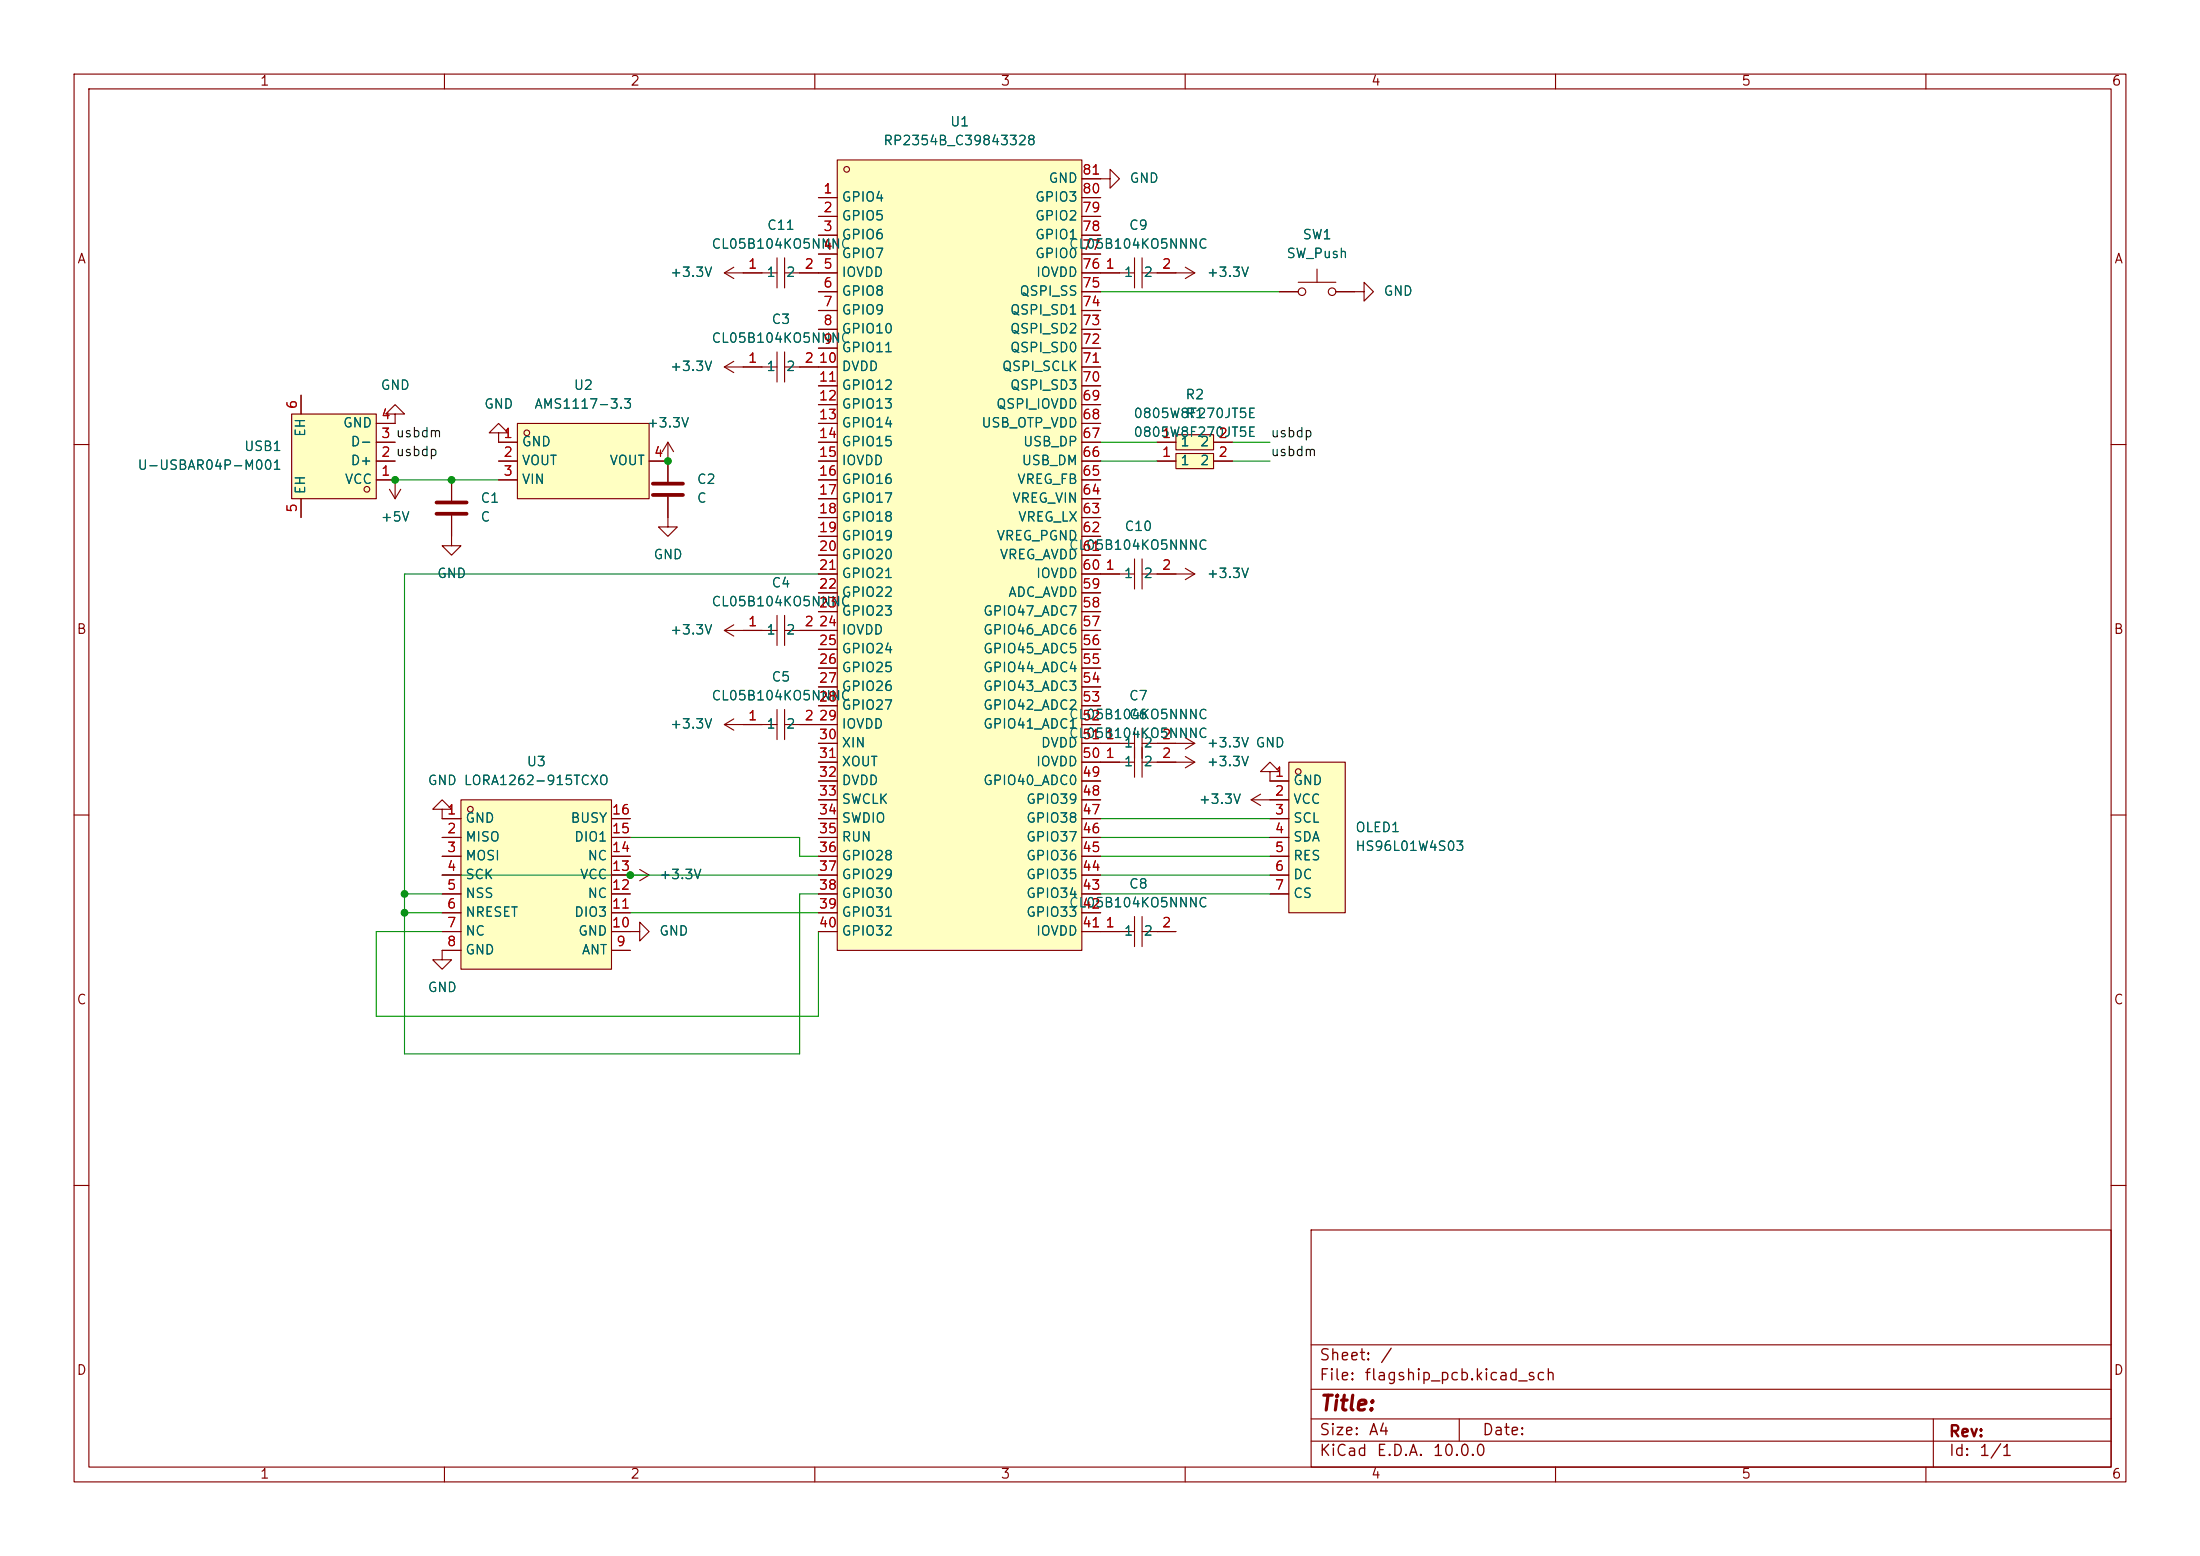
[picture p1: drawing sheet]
<svg xmlns="http://www.w3.org/2000/svg" width="297mm" height="210mm" viewBox="0 0 297 210" stroke-linecap="round" stroke-linejoin="round" font-family="sans-serif">
<g fill="none" stroke="#840000" stroke-width=".15">
<path d="M10 10h277v190h-277zM12 12h273v186h-273zM60 10v2M110 10v2M160 10v2M210 10v2M260 10v2M100.3 36.8h4.6M104.9 34.8v4.1M105.9 36.8h4.6M105.9 34.8v4.1M100.3 49.5h4.6"/>
<path d="M104.9 47.5v4.1M105.9 47.5v4.1M105.9 49.5h4.6M10 60h2M61 69.6v4.1h1.2l-1.2 1.2-1.3-1.2h1.3M61 64.8v2.8M90.2 69.9v1.2h1.2l-1.2 1.3-1.3-1.3h1.3M285 60h2M97.8 85.1l1.3 .8M97.8 85.1h2.5M97.8 97.8l1.3 .8M97.8 97.8h2.5"/>
<path d="M99.1 84.3l-1.3 .8M99.1 97l-1.3 .8M153.2 98.3v6.6M154.2 98.3v6.6M160 99.6l1.3 .7M10 110h2M148.6 102.9h4.6M148.6 100.3h4.6M154.2 102.9h7.1M154.2 100.3h7.1M160 102.1l1.3 .8M161.3 102.9l-1.3 .7"/>
<path d="M161.3 100.3l-1.3 .8M168.9 108l1.3 .7M168.9 108h2.5M170.2 107.2l-1.3 .8M171.4 104.1h1.3l-1.3-1.2-1.2 1.2h1.2v1.3M285 110h2M59.7 128.3v1.2h1.3l-1.3 1.3-1.3-1.3h1.3M85.1 125.7h1.3v-1.2l1.2 1.2-1.2 1.3v-1.3M10 160h2M177 166h108v32h-108zM285 160h2M60 198v2"/>
<path d="M110 198v2M160 198v2M177 194.5h108M177 191.5h108M177 187.5h108M177 181.5h108M197 191.5v3M210 198v2M260 198v2M261 191.5v6.5"/>
</g>
<path d="M58.9 67.8h4.1M58.9 69.3h4.1" fill="none" stroke="#840000" stroke-width=".51"/>
<path d="M158.7 58.7h5.1v2h-5.1z" fill="#ffffc2"/>
<path d="M156.2 59.7h2.5M158.7 58.7h5.1v2h-5.1zM163.8 59.7h2.6" fill="none" stroke="#840000" stroke-width=".15"/>
<path d="M158.7 61.2h5.1v2h-5.1z" fill="#ffffc2"/>
<path d="M156.2 62.2h2.5M158.7 61.2h5.1v2h-5.1zM163.8 62.2h2.6" fill="none" stroke="#840000" stroke-width=".15"/>
<path d="M174 102.9h7.6v20.3h-7.6z" fill="#ffffc2"/>
<g fill="none" stroke="#840000" stroke-width=".15">
<path d="M148.6 24.1h1.3v-1.2l1.2 1.2-1.2 1.3v-1.3M67.3 58.4h1.3l-1.3-1.2-1.3 1.2h1.3v1.3M148.6 77.5h4.6M153.2 75.4v4.1M154.2 75.4v4.1M154.2 77.5h7.1M160 76.7l1.3 .8M161.3 77.5l-1.3 .7M171.4 105.4h2.6M171.4 108h2.6M171.4 110.5h2.6M171.4 113h2.6"/>
<path d="M171.4 115.6h2.6M171.4 118.1h2.6M174 102.9h7.6v20.3h-7.6zM148.6 125.7h4.6M153.2 123.7v4.1M154.2 125.7h4.5M154.2 123.7v4.1M171.4 120.7h2.6"/>
<circle cx="175.3" cy="104.1" r=".38"/>
</g>
<path d="M62.2 108h20.3v22.8h-20.3z" fill="#ffffc2"/>
<g fill="none" stroke="#840000" stroke-width=".15">
<path d="M148.6 36.8h4.6M153.2 34.8v4.1M154.2 36.8h7.1M154.2 34.8v4.1M160 36.1l1.3 .7M161.3 36.8l-1.3 .8M172.7 39.4h2.6M175.3 38.1h5M177.8 36.3v1.8M180.3 39.4h2.6M59.7 109.2h1.3l-1.3-1.2-1.3 1.2h1.3v1.3h2.5M59.7 113h2.5"/>
<path d="M59.7 115.6h2.5M59.7 118.1h2.5M62.2 108h20.3v22.8h-20.3zM82.5 110.5h2.6M82.5 113h2.6M82.5 115.6h2.6M82.5 118.1h2.6M59.7 120.7h2.5M59.7 123.2h2.5M59.7 125.7h2.5M59.7 128.3h2.5M82.5 120.7h2.6"/>
<path d="M82.5 123.2h2.6M82.5 125.7h2.6M82.5 128.3h2.6"/>
<circle cx="175.8" cy="39.4" r=".51"/>
<circle cx="179.8" cy="39.4" r=".51"/>
<circle cx="63.5" cy="109.2" r=".38"/>
</g>
<path d="M39.4 55.9h11.4v11.4h-11.4z" fill="#ffffc2"/>
<g fill="none" stroke="#840000" stroke-width=".15">
<path d="M39.4 55.9h11.4v11.4h-11.4zM40.6 53.3v2.6M50.8 59.7h2.5M53.3 55.9h1.3l-1.3-1.3-1.2 1.3h1.2v1.3h-2.5M90.2 59.7l-.8 1.3M90.2 59.7l.7 1.3M90.2 59.7v2.5M40.6 67.3v2.6M50.8 64.8h2.5v2.5M50.8 62.2h2.5M52.6 66l.7 1.3M54.1 66l-.8 1.3"/>
<circle cx="49.5" cy="66" r=".38"/>
</g>
<path d="M69.8 57.2h17.8v10.1h-17.8z" fill="#ffffc2"/>
<g fill="none" stroke="#840000" stroke-width=".15">
<path d="M97.8 36.8l1.3 .8M97.8 36.8h2.5M99.1 36.1l-1.3 .7M182.9 39.4h1.2v-1.3l1.3 1.3-1.3 1.2v-1.2M67.3 59.7h2.5M69.8 57.2h17.8v10.1h-17.8zM67.3 62.2h2.5M67.3 64.8h2.5M87.6 62.2h2.6v2.8M90.2 67.1v2.8"/>
<circle cx="71.1" cy="58.4" r=".38"/>
</g>
<path d="M88.1 65.3h4.1M88.1 66.8h4.1" fill="none" stroke="#840000" stroke-width=".51"/>
<path d="M113 21.6h33v106.7h-33z" fill="#ffffc2"/>
<g fill="none" stroke="#840000" stroke-width=".15">
<path d="M100.3 36.8h2.6M107.9 36.8h5.1M110.5 26.7h2.5M110.5 29.2h2.5M110.5 31.8h2.5M110.5 34.3h2.5M110.5 39.4h2.5M113 21.6h33v106.7h-33zM146 26.7h2.6M146 29.2h2.6M146 31.8h2.6M146 34.3h2.6"/>
<path d="M146 36.8h5.1M146 39.4h2.6M146 24.1h2.6M156.2 36.8h2.5M172.7 39.4h2.6M180.3 39.4h2.6M40.6 53.3v2.6M50.8 57.2h2.5M50.8 59.7h2.5M67.3 59.7h2.5M97.8 49.5h5.1M97.8 49.5l1.3 .8"/>
<path d="M99.1 48.8l-1.3 .7M107.9 49.5h5.1M110.5 41.9h2.5M110.5 44.5h2.5M110.5 47h2.5M110.5 52.1h2.5M110.5 54.6h2.5M110.5 57.2h2.5M110.5 59.7h2.5M146 41.9h2.6M146 44.5h2.6M146 47h2.6"/>
<path d="M146 49.5h2.6M146 52.1h2.6M146 54.6h2.6M146 57.2h2.6M146 59.7h2.6M156.2 59.7h2.5M163.8 59.7h2.6M40.6 67.3v2.6M50.8 62.2h2.5M50.8 64.8h2.5M61 64.8v2.8M61 69.6v2.8"/>
<path d="M67.3 62.2h2.5M67.3 64.8h2.5M87.6 62.2h2.6v2.8M90.2 67.1v2.8M110.5 62.2h2.5M110.5 64.8h2.5M110.5 67.3h2.5M110.5 69.9h2.5M110.5 72.4h2.5M110.5 74.9h2.5M110.5 77.5h2.5M146 62.2h2.6"/>
<path d="M146 64.8h2.6M146 67.3h2.6M146 69.9h2.6M146 72.4h2.6M146 74.9h2.6M146 77.5h5.1M156.2 62.2h2.5M156.2 77.5h2.5M163.8 62.2h2.6M100.3 85.1h4.6M100.3 97.8h4.6M104.9 83.1v4"/>
<path d="M104.9 95.8v4M105.9 85.1h7.1M105.9 97.8h7.1M105.9 83.1v4M105.9 95.8v4M110.5 80h2.5M110.5 82.6h2.5M110.5 87.6h2.5M110.5 90.2h2.5M110.5 92.7h2.5M110.5 95.3h2.5M146 80h2.6"/>
<path d="M146 82.6h2.6M146 85.1h2.6M146 87.6h2.6M146 90.2h2.6M146 92.7h2.6M146 95.3h2.6M146 97.8h2.6M59.7 110.5h2.5M59.7 113h2.5M59.7 115.6h2.5M59.7 118.1h2.5M82.5 110.5h2.6"/>
<path d="M82.5 113h2.6M82.5 115.6h2.6M82.5 118.1h5.1M86.4 117.3l1.2 .8M87.6 118.1l-1.2 .8M110.5 100.3h2.5M110.5 102.9h2.5M110.5 105.4h2.5M110.5 108h2.5M110.5 110.5h2.5M110.5 113h2.5M110.5 115.6h2.5"/>
<path d="M110.5 118.1h2.5M146 100.3h5.1M146 102.9h5.1M146 105.4h2.6M146 108h2.6M146 110.5h2.6M146 113h2.6M146 115.6h2.6M146 118.1h2.6M156.2 100.3h2.5M156.2 102.9h2.5M171.4 105.4h2.6"/>
<path d="M171.4 108h2.6M171.4 110.5h2.6M171.4 113h2.6M171.4 115.6h2.6M171.4 118.1h2.6M59.7 120.7h2.5M59.7 123.2h2.5M59.7 125.7h2.5M59.7 128.3h2.5M82.5 120.7h2.6M82.5 123.2h2.6M82.5 125.7h2.6"/>
<path d="M82.5 128.3h2.6M110.5 120.7h2.5M110.5 123.2h2.5M110.5 125.7h2.5M146 120.7h2.6M146 123.2h2.6M146 125.7h5.1M156.2 125.7h2.5M171.4 120.7h2.6"/>
<circle cx="114.3" cy="22.9" r=".38"/>
</g>
<g fill="none" stroke="#009600" stroke-width=".15">
<path d="M148.6 39.4h24.1M148.6 59.7h7.6M166.4 59.7h5M53.3 64.8h14M110.5 77.5h-55.9v64.7h53.3v-21.5h2.6M148.6 62.2h7.6M166.4 62.2h5M59.7 118.1h50.8M85.1 113h22.8v2.6h2.6M148.6 115.6h22.8M148.6 118.1h22.8M148.6 110.5h22.8"/>
<path d="M148.6 113h22.8M54.6 120.7h5.1M54.6 123.2h5.1M59.7 125.7h-8.9v11.5h59.7v-11.5M85.1 123.2h25.4M148.6 120.7h22.8"/>
</g>
<g fill="#009600" stroke="#009600" stroke-width=".14">
<circle cx="54.6" cy="123.2" r=".46"/>
<circle cx="53.3" cy="64.8" r=".46"/>
<circle cx="61" cy="64.8" r=".46"/>
<circle cx="90.2" cy="62.2" r=".46"/>
<circle cx="54.6" cy="120.7" r=".46"/>
<circle cx="85.1" cy="118.1" r=".46"/>
</g>
<text font-size="2" fill="#840000" x="178" y="190.9">Title:</text>
<g font-size="1.5" fill="#840000">
<text x="178" y="184">Sheet:</text>
<text x="186.2" y="184">/</text>
<text x="178" y="186.7">File:</text>
<text x="184.1" y="186.7">flagship_pcb.kicad_sch</text>
<text x="178" y="196.9">KiCad</text>
<text x="178" y="194.1">Size:</text>
<text x="184.7" y="194.1">A4</text>
<text x="185.7" y="196.9">E.D.A.</text>
<text x="193.3" y="196.9">10.0.0</text>
<text x="200" y="194.1">Date:</text>
<text x="263" y="194.3">Rev:</text>
<text x="263" y="196.9">Id:</text>
<text x="267.1" y="196.9">1/1</text>
</g>
<g font-size="1.3" fill="#840000">
<text x="35" y="11.9">1</text>
<text x="85" y="11.9">2</text>
<text x="135" y="11.9">3</text>
<text x="185" y="11.9">4</text>
<text x="235" y="11.9">5</text>
<text x="285" y="11.9">6</text>
<text x="10.3" y="35.9">A</text>
<text x="285.3" y="35.9">A</text>
<text x="10.3" y="85.9">B</text>
<text x="285.3" y="85.9">B</text>
<text x="10.3" y="135.9">C</text>
<text x="285.3" y="135.9">C</text>
<text x="10.3" y="185.9">D</text>
<text x="285.3" y="185.9">D</text>
<text x="35" y="199.9">1</text>
<text x="85" y="199.9">2</text>
<text x="135" y="199.9">3</text>
<text x="185" y="199.9">4</text>
<text x="235" y="199.9">5</text>
<text x="285" y="199.9">6</text>
</g>
<g font-size="1.3" fill="#006464">
<text x="128.2" y="17.4">U1</text>
<text x="119.2" y="19.9">RP2354B_C39843328</text>
<text x="113.5" y="27.5">GPIO4</text>
<text x="139.7" y="27.5">GPIO3</text>
<text x="141.5" y="25">GND</text>
<text x="152.4" y="25">GND</text>
<text x="96" y="33.9">CL05B104KO5NNNC</text>
<text x="103.5" y="31.3">C11</text>
<text x="113.5" y="30.1">GPIO5</text>
<text x="113.5" y="32.6">GPIO6</text>
<text x="113.5" y="35.2">GPIO7</text>
<text x="139.7" y="35.2">GPIO0</text>
<text x="139.7" y="32.6">GPIO1</text>
<text x="139.7" y="30.1">GPIO2</text>
<text x="144.2" y="33.9">CL05B104KO5NNNC</text>
<text x="152.3" y="31.3">C9</text>
<text x="173.6" y="35.2">SW_Push</text>
<text x="175.8" y="32.6">SW1</text>
<text x="90.4" y="37.7">+3.3V</text>
<text x="103.4" y="37.7">1</text>
<text x="106" y="37.7">2</text>
<text x="113.5" y="37.7">IOVDD</text>
<text x="113.5" y="40.2">GPIO8</text>
<text x="137.5" y="40.2">QSPI_SS</text>
<text x="139.8" y="37.7">IOVDD</text>
<text x="151.6" y="37.7">1</text>
<text x="154.3" y="37.7">2</text>
<text x="162.8" y="37.7">+3.3V</text>
<text x="186.7" y="40.2">GND</text>
<text x="96" y="46.6">CL05B104KO5NNNC</text>
<text x="104.1" y="44">C3</text>
<text x="113.5" y="42.8">GPIO9</text>
<text x="113.5" y="45.3">GPIO10</text>
<text x="113.5" y="47.9">GPIO11</text>
<text x="136.3" y="47.9">QSPI_SD0</text>
<text x="136.3" y="45.3">QSPI_SD2</text>
<text x="136.3" y="42.8">QSPI_SD1</text>
<text x="51.3" y="52.9">GND</text>
<text x="77.4" y="52.9">U2</text>
<text x="90.4" y="50.4">+3.3V</text>
<text x="103.4" y="50.4">1</text>
<text x="106" y="50.4">2</text>
<text x="113.5" y="50.4">DVDD</text>
<text x="113.5" y="52.9">GPIO12</text>
<text x="135.2" y="50.4">QSPI_SCLK</text>
<text x="136.3" y="52.9">QSPI_SD3</text>
<text x="41.5" y="59.1" transform="rotate(-90 41.5 59.1)">EH</text>
<text x="46.2" y="58">GND</text>
<text x="65.3" y="55.5">GND</text>
<text x="72" y="55.5">AMS1117-3.3</text>
<text x="87.2" y="58">+3.3V</text>
<text x="113.5" y="55.5">GPIO13</text>
<text x="113.5" y="58">GPIO14</text>
<text x="132.4" y="58">USB_OTP_VDD</text>
<text x="134.4" y="55.5">QSPI_IOVDD</text>
<text x="152.9" y="56.7">0805W8F270JT5E</text>
<text x="152.9" y="59.3">0805W8F270JT5E</text>
<text x="159.9" y="54.2">R2</text>
<text x="159.9" y="56.7">R1</text>
<text x="18.5" y="63.7">U-USBAR04P-M001</text>
<text x="32.9" y="61.2">USB1</text>
<text x="46.5" y="65.6">VCC</text>
<text x="47.2" y="63.1">D+</text>
<text x="47.2" y="60.6">D-</text>
<text x="70.4" y="60.6">GND</text>
<text x="70.4" y="63.1">VOUT</text>
<text x="70.4" y="65.6">VIN</text>
<text x="82.2" y="63.1">VOUT</text>
<text x="94" y="65.6">C2</text>
<text x="113.5" y="60.6">GPIO15</text>
<text x="113.5" y="63.1">IOVDD</text>
<text x="113.5" y="65.6">GPIO16</text>
<text x="137.2" y="65.6">VREG_FB</text>
<text x="137.8" y="63.1">USB_DM</text>
<text x="138" y="60.6">USB_DP</text>
<text x="159.3" y="60.6">1</text>
<text x="159.3" y="63.1">1</text>
<text x="161.9" y="60.6">2</text>
<text x="161.9" y="63.1">2</text>
<text x="41.5" y="66.8" transform="rotate(-90 41.5 66.8)">EH</text>
<text x="51.3" y="70.7">+5V</text>
<text x="64.8" y="68.2">C1</text>
<text x="64.8" y="70.7">C</text>
<text x="94" y="68.2">C</text>
<text x="113.5" y="68.2">GPIO17</text>
<text x="113.5" y="70.7">GPIO18</text>
<text x="136.6" y="68.2">VREG_VIN</text>
<text x="137.4" y="70.7">VREG_LX</text>
<text x="151.7" y="72">C10</text>
<text x="88.1" y="75.8">GND</text>
<text x="113.5" y="73.3">GPIO19</text>
<text x="113.5" y="75.8">GPIO20</text>
<text x="134.5" y="73.3">VREG_PGND</text>
<text x="134.9" y="75.8">VREG_AVDD</text>
<text x="144.2" y="74.5">CL05B104KO5NNNC</text>
<text x="58.9" y="78.3">GND</text>
<text x="96" y="82.1">CL05B104KO5NNNC</text>
<text x="104.1" y="79.6">C4</text>
<text x="113.5" y="78.3">GPIO21</text>
<text x="113.5" y="80.9">GPIO22</text>
<text x="113.5" y="83.4">GPIO23</text>
<text x="132.6" y="83.4">GPIO47_ADC7</text>
<text x="136" y="80.9">ADC_AVDD</text>
<text x="139.8" y="78.3">IOVDD</text>
<text x="151.6" y="78.3">1</text>
<text x="154.3" y="78.3">2</text>
<text x="162.8" y="78.3">+3.3V</text>
<text x="90.4" y="86">+3.3V</text>
<text x="103.4" y="86">1</text>
<text x="106" y="86">2</text>
<text x="113.5" y="86">IOVDD</text>
<text x="113.5" y="88.5">GPIO24</text>
<text x="132.6" y="88.5">GPIO45_ADC5</text>
<text x="132.6" y="86">GPIO46_ADC6</text>
<text x="96" y="94.8">CL05B104KO5NNNC</text>
<text x="104.1" y="92.3">C5</text>
<text x="113.5" y="91">GPIO25</text>
<text x="113.5" y="93.6">GPIO26</text>
<text x="132.6" y="93.6">GPIO43_ADC3</text>
<text x="132.6" y="91">GPIO44_ADC4</text>
<text x="152.3" y="94.8">C7</text>
<text x="90.4" y="98.7">+3.3V</text>
<text x="103.4" y="98.7">1</text>
<text x="106" y="98.7">2</text>
<text x="113.5" y="96.1">GPIO27</text>
<text x="113.5" y="98.7">IOVDD</text>
<text x="113.5" y="101.2">XIN</text>
<text x="132.6" y="98.7">GPIO41_ADC1</text>
<text x="132.6" y="96.1">GPIO42_ADC2</text>
<text x="140.4" y="101.2">DVDD</text>
<text x="144.2" y="99.9">CL05B104KO5NNNC</text>
<text x="144.2" y="97.4">CL05B104KO5NNNC</text>
<text x="151.6" y="101.2">1</text>
<text x="152.3" y="97.4">C6</text>
<text x="154.3" y="101.2">2</text>
<text x="162.8" y="101.2">+3.3V</text>
<text x="169.4" y="101.2">GND</text>
<text x="57.7" y="106.3">GND</text>
<text x="62.5" y="106.3">LORA1262-915TCXO</text>
<text x="71" y="103.7">U3</text>
<text x="113.5" y="103.7">XOUT</text>
<text x="113.5" y="106.3">DVDD</text>
<text x="132.6" y="106.3">GPIO40_ADC0</text>
<text x="139.8" y="103.7">IOVDD</text>
<text x="151.6" y="103.7">1</text>
<text x="154.3" y="103.7">2</text>
<text x="162.8" y="103.7">+3.3V</text>
<text x="174.5" y="106.3">GND</text>
<text x="62.7" y="111.4">GND</text>
<text x="62.7" y="113.9">MISO</text>
<text x="76.9" y="111.4">BUSY</text>
<text x="77.4" y="113.9">DIO1</text>
<text x="113.5" y="108.8">SWCLK</text>
<text x="113.5" y="111.4">SWDIO</text>
<text x="113.5" y="113.9">RUN</text>
<text x="138.4" y="113.9">GPIO37</text>
<text x="138.4" y="111.4">GPIO38</text>
<text x="138.4" y="108.8">GPIO39</text>
<text x="161.7" y="108.8">+3.3V</text>
<text x="174.5" y="108.8">VCC</text>
<text x="174.5" y="111.4">SCL</text>
<text x="174.5" y="113.9">SDA</text>
<text x="182.9" y="112.6">OLED1</text>
<text x="62.7" y="116.4">MOSI</text>
<text x="62.7" y="119">SCK</text>
<text x="78.2" y="119">VCC</text>
<text x="79.2" y="116.4">NC</text>
<text x="88.9" y="119">+3.3V</text>
<text x="113.5" y="116.4">GPIO28</text>
<text x="113.5" y="119">GPIO29</text>
<text x="138.4" y="119">GPIO35</text>
<text x="138.4" y="116.4">GPIO36</text>
<text x="174.5" y="116.4">RES</text>
<text x="174.5" y="119">DC</text>
<text x="182.9" y="115.2">HS96L01W4S03</text>
<text x="62.7" y="121.5">NSS</text>
<text x="62.7" y="124.1">NRESET</text>
<text x="77.4" y="124.1">DIO3</text>
<text x="79.2" y="121.5">NC</text>
<text x="113.5" y="121.5">GPIO30</text>
<text x="113.5" y="124.1">GPIO31</text>
<text x="138.4" y="124.1">GPIO33</text>
<text x="138.4" y="121.5">GPIO34</text>
<text x="144.2" y="122.8">CL05B104KO5NNNC</text>
<text x="152.3" y="120.2">C8</text>
<text x="174.5" y="121.5">CS</text>
<text x="62.7" y="126.6">NC</text>
<text x="62.7" y="129.1">GND</text>
<text x="78" y="126.6">GND</text>
<text x="78.5" y="129.1">ANT</text>
<text x="88.9" y="126.6">GND</text>
<text x="113.5" y="126.6">GPIO32</text>
<text x="139.8" y="126.6">IOVDD</text>
<text x="151.6" y="126.6">1</text>
<text x="154.3" y="126.6">2</text>
<text x="57.7" y="134.2">GND</text>
</g>
<g font-size="1.3" fill="#a90000">
<text x="146" y="23.9">81</text>
<text x="111.1" y="26.4">1</text>
<text x="111.1" y="29">2</text>
<text x="146" y="29">79</text>
<text x="146" y="26.4">80</text>
<text x="111.1" y="31.5">3</text>
<text x="111.1" y="34">4</text>
<text x="146" y="34">77</text>
<text x="146" y="31.5">78</text>
<text x="100.9" y="36.6">1</text>
<text x="108.5" y="36.6">2</text>
<text x="111.1" y="36.6">5</text>
<text x="111.1" y="39.1">6</text>
<text x="111.1" y="41.7">7</text>
<text x="146" y="41.7">74</text>
<text x="146" y="39.1">75</text>
<text x="146" y="36.6">76</text>
<text x="149.2" y="36.6">1</text>
<text x="156.8" y="36.6">2</text>
<text x="111.1" y="44.2">8</text>
<text x="111.1" y="46.7">9</text>
<text x="146" y="46.7">72</text>
<text x="146" y="44.2">73</text>
<text x="100.9" y="49.3">1</text>
<text x="108.5" y="49.3">2</text>
<text x="110.4" y="49.3">10</text>
<text x="110.4" y="51.8">11</text>
<text x="146" y="51.8">70</text>
<text x="146" y="49.3">71</text>
<text x="40.4" y="55.3" transform="rotate(-90 40.4 55.3)">6</text>
<text x="51.4" y="59.4">3 usbdm</text>
<text x="51.4" y="56.9">4</text>
<text x="51.4" y="59.4">3</text>
<text x="67.9" y="59.4">1</text>
<text x="110.4" y="54.4">12</text>
<text x="110.4" y="56.9">13</text>
<text x="110.4" y="59.4">14</text>
<text x="146" y="59.4">67</text>
<text x="146" y="56.9">68</text>
<text x="146" y="54.4">69</text>
<text x="156.8" y="59.4">1</text>
<text x="164.4" y="59.4">2</text>
<text x="51.4" y="64.5">1</text>
<text x="51.4" y="62">2 usbdp</text>
<text x="51.4" y="62">2</text>
<text x="67.9" y="62">2</text>
<text x="67.9" y="64.5">3</text>
<text x="88.2" y="62">4</text>
<text x="110.4" y="62">15</text>
<text x="110.4" y="64.5">16</text>
<text x="146" y="64.5">65</text>
<text x="146" y="62">66</text>
<text x="156.8" y="62">1</text>
<text x="164.4" y="62">2</text>
<text x="40.4" y="69.3" transform="rotate(-90 40.4 69.3)">5</text>
<text x="110.4" y="67.1">17</text>
<text x="110.4" y="69.6">18</text>
<text x="146" y="69.6">63</text>
<text x="146" y="67.1">64</text>
<text x="110.4" y="72.1">19</text>
<text x="110.4" y="74.7">20</text>
<text x="110.4" y="77.2">21</text>
<text x="146" y="77.2">60</text>
<text x="146" y="74.7">61</text>
<text x="146" y="72.1">62</text>
<text x="149.2" y="77.2">1</text>
<text x="156.8" y="77.2">2</text>
<text x="110.4" y="79.8">22</text>
<text x="110.4" y="82.3">23</text>
<text x="146" y="82.3">58</text>
<text x="146" y="79.8">59</text>
<text x="100.9" y="84.8">1</text>
<text x="108.5" y="84.8">2</text>
<text x="110.4" y="84.8">24</text>
<text x="110.4" y="87.4">25</text>
<text x="110.4" y="89.9">26</text>
<text x="146" y="89.9">55</text>
<text x="146" y="87.4">56</text>
<text x="146" y="84.8">57</text>
<text x="110.4" y="92.5">27</text>
<text x="110.4" y="95">28</text>
<text x="146" y="95">53</text>
<text x="146" y="92.5">54</text>
<text x="100.9" y="97.5">1</text>
<text x="108.5" y="97.5">2</text>
<text x="110.4" y="97.5">29</text>
<text x="110.4" y="100.1">30</text>
<text x="146" y="100.1">51</text>
<text x="146" y="97.5">52</text>
<text x="149.2" y="100.1">1</text>
<text x="156.8" y="100.1">2</text>
<text x="110.4" y="102.6">31</text>
<text x="110.4" y="105.2">32</text>
<text x="110.4" y="107.7">33</text>
<text x="146" y="107.7">48</text>
<text x="146" y="105.2">49</text>
<text x="146" y="102.6">50</text>
<text x="149.2" y="102.6">1</text>
<text x="156.8" y="102.6">2</text>
<text x="172" y="105.2">1</text>
<text x="172" y="107.7">2</text>
<text x="60.3" y="110.2">1</text>
<text x="60.3" y="112.8">2</text>
<text x="82.5" y="112.8">15</text>
<text x="82.5" y="110.2">16</text>
<text x="110.4" y="110.2">34</text>
<text x="110.4" y="112.8">35</text>
<text x="146" y="112.8">46</text>
<text x="146" y="110.2">47</text>
<text x="172" y="110.2">3</text>
<text x="172" y="112.8">4</text>
<text x="60.3" y="115.3">3</text>
<text x="60.3" y="117.9">4</text>
<text x="82.5" y="117.9">13</text>
<text x="82.5" y="115.3">14</text>
<text x="110.4" y="115.3">36</text>
<text x="110.4" y="117.9">37</text>
<text x="146" y="117.9">44</text>
<text x="146" y="115.3">45</text>
<text x="172" y="115.3">5</text>
<text x="172" y="117.9">6</text>
<text x="60.3" y="120.4">5</text>
<text x="60.3" y="122.9">6</text>
<text x="60.3" y="125.5">7</text>
<text x="82.5" y="125.5">10</text>
<text x="82.5" y="122.9">11</text>
<text x="82.5" y="120.4">12</text>
<text x="110.4" y="120.4">38</text>
<text x="110.4" y="122.9">39</text>
<text x="110.4" y="125.5">40</text>
<text x="146" y="125.5">41</text>
<text x="146" y="122.9">42</text>
<text x="146" y="120.4">43</text>
<text x="149.2" y="125.5">1</text>
<text x="156.8" y="125.5">2</text>
<text x="172" y="120.4">7</text>
<text x="60.3" y="128">8</text>
<text x="83.1" y="128">9</text>
</g>
<g font-size="1.3" fill="#0f0f0f">
<text x="171.4" y="59.3">usbdp</text>
<text x="171.4" y="61.9">usbdm</text>
</g>
</svg>
